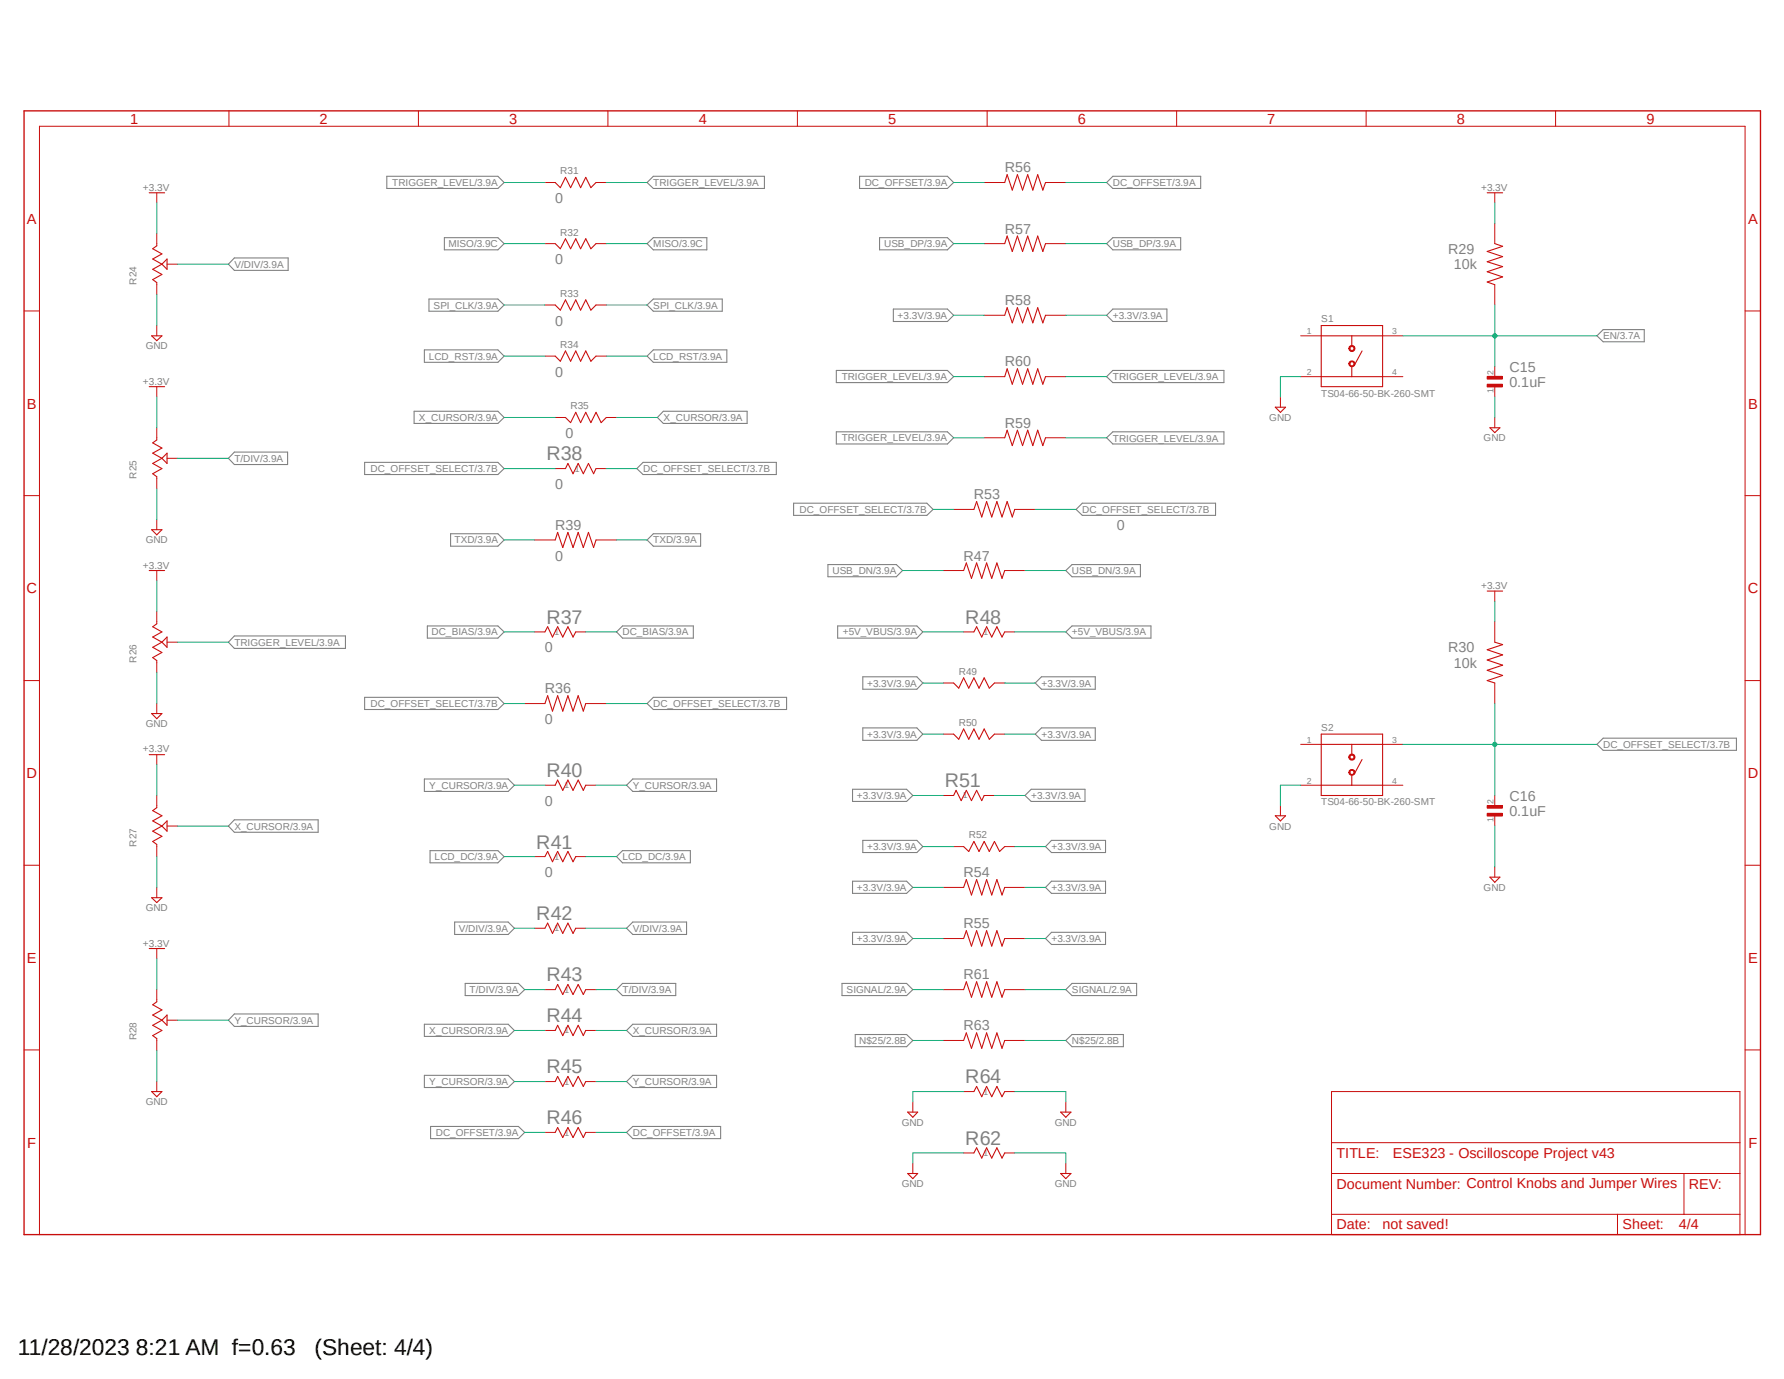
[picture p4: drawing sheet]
<svg xmlns="http://www.w3.org/2000/svg" width="279mm" height="216mm" viewBox="0 0 279 216" stroke-linecap="round" stroke-linejoin="round" font-family="sans-serif">
<path d="M3.4 17.1l272.6 176.6M276 17.1l-272.6 176.6" fill="none" stroke="#fff" stroke-width=".16"/>
<g fill="none" stroke="#808080" stroke-width=".17">
<path d="M60.6 27.6h17.4l1 1-1 .9h-17.4zM69.6 37.2h8.4l1 .9-1 1h-8.4zM101.3 38.1l1-.9h8.4v1.9h-8.4zM102.3 27.6h17.4v1.9h-17.4l-1-.9zM134.6 27.6h13.8l1 1-1 .9h-13.8zM137.8 37.2h10.6l1 .9-1 1h-10.6zM173.3 38.1l1-.9h10.6v1.9h-10.6zM174.3 27.6h13.7v1.9h-13.7l-1-.9zM36.7 40.4h8.4v1.9h-8.4l-.9-.9zM66.5 54.8h11.5l1 1-1 .9h-11.5zM67.2 46.8h10.8l1 1-1 .9h-10.8zM101.3 47.8l1-1h10.8v1.9h-10.8z"/>
<path d="M102.3 54.8h11.5v1.9h-11.5l-1-.9zM131 58h17.4l1 1-1 .9h-17.4zM139.9 48.4h8.5l1 1-1 .9h-8.5zM173.3 49.4l1-1h8.5v1.9h-8.5zM174.3 58h17.4v1.9h-17.4l-1-.9zM251.1 51.6h6.4v1.9h-6.4l-1-.9zM36.7 70.8h8.3v1.9h-8.3l-.9-.9zM57.1 72.4h20.9l1 1-1 .9h-20.9zM64.9 64.4h13.1l1 1-1 .9h-13.1zM99.7 73.4l1-1h20.9v1.9h-20.9zM103.9 64.4h13.1v1.9h-13.1l-.9-.9zM124.3 78.8h20.9l.9 1-.9 .9h-20.9z"/>
<path d="M131 67.6h17.4l1 .9-1 1h-17.4zM168.5 79.8l1-1h20.9v1.9h-20.9zM173.3 68.5l1-.9h17.4v1.9h-17.4zM36.7 99.6h17.4v1.9h-17.4l-.9-1zM66.9 98h11.1l1 .9-1 1h-11.1zM70.6 83.6h7.4l1 .9-1 1h-7.4zM96.6 98.9l.9-.9h11.1v1.9h-11.1zM101.3 84.5l1-.9h7.4v1.9h-7.4zM129.7 88.4h10.7l1 .9-1 1h-10.7zM131.2 98h12.4l.9 .9-.9 1h-12.4zM166.9 98.9l1-.9h12.4v1.9h-12.4zM166.9 89.3l1-.9h10.7v1.9h-10.7z"/>
<path d="M57.1 109.2h20.9l1 1-1 .9h-20.9zM101.3 110.2l1-1h20.9v1.9h-20.9zM135.1 106h8.5l.9 .9-.9 1h-8.5zM135.1 114h8.5l.9 .9-.9 1h-8.5zM162.1 106.9l1-.9h8.4v1.9h-8.4zM162.1 114.9l1-.9h8.4v1.9h-8.4zM251.1 115.6h20.8v1.9h-20.8l-1-1zM36.7 128.4h13.1v1.9h-13.1l-.9-1zM66.5 122h13.1l1 .9-1 1h-13.1zM67.4 133.2h10.6l1 .9-1 1h-10.6zM96.6 134.1l.9-.9h10.6v1.9h-10.6zM99.1 122h13.1v1.9h-13.1l-1-1z"/>
<path d="M133.5 123.6h8.5l1 .9-1 1h-8.5zM133.5 138h8.5l1 .9-1 1h-8.5zM135.1 131.6h8.5l.9 .9-.9 1h-8.5zM160.5 124.5l1-.9h8.4v1.9h-8.4zM164.7 131.6h8.4v1.9h-8.4l-1-1zM164.7 138h8.4v1.9h-8.4l-1-1zM36.7 158.7h13.1v2h-13.1l-.9-1zM71.2 144.4h8.4l1 .9-1 1h-8.4zM72.9 154h8.3l1 .9-1 1h-8.3zM97.5 154h8.3v1.9h-8.3l-.9-1zM99.1 144.4h8.4v1.9h-8.4l-1-1zM131.9 154h10.1l1 .9-1 1h-10.1z"/>
<path d="M133.5 146h8.5l1 .9-1 1h-8.5zM164.7 146h8.4v1.9h-8.4l-1-1zM167.9 154h10.1v1.9h-10.1l-1-1zM66.5 160.4h13.1l1 .9-1 1h-13.1zM66.5 168.4h13.1l1 .9-1 1h-13.1zM67.4 176.4h13.8l1 .9-1 1h-13.8zM98.1 161.3l1-.9h13.1v1.9h-13.1zM98.1 169.3l1-.9h13.1v1.9h-13.1zM98.1 177.3l1-.9h13.8v1.9h-13.8zM133.9 162h8.1l1 .9-1 1h-8.1zM166.9 162.9l1-.9h8v1.9h-8z"/>
</g>
<path d="M3.8 17.4h271.9v175.9h-271.9z" fill="none" stroke="#c90d0c" stroke-width=".21"/>
<g fill="none" stroke="#c90d0c" stroke-width=".16">
<path d="M35.9 17.4v2.4M65.5 17.4v2.4M95.2 17.4v2.4M124.9 17.4v2.4M154.6 17.4v2.4M184.3 17.4v2.4M214 17.4v2.4M243.6 17.4v2.4M24.6 30.2v1.5M24.6 36.6v1.9M3.8 48.7h2.4M24.6 44.2v1.9"/>
<path d="M24.6 51v1.6M26.2 41.4h1.6M273.3 48.7h2.4M3.8 77.6h2.4M24.6 60.5v1.6M24.6 67v1.9M24.6 74.6v1.9M26.2 71.8h1.6M273.3 77.6h2.4M24.6 81.4v1.5M24.6 89.3v1.6M24.6 95.8v1.9"/>
<path d="M3.8 106.6h2.4M24.6 103.4v1.9M24.6 110.2v1.5M24.6 118.2v1.5M26.2 100.5h1.6M273.3 106.6h2.4M3.8 135.5h2.4M24.6 124.5v1.9M24.6 132.2v1.9M24.6 138.9v1.6M26.2 129.3h1.6M273.3 135.5h2.4"/>
<path d="M24.6 148.5v1.6M24.6 154.9v1.9M26.2 159.7h1.6M3.8 164.4h2.4M24.6 162.6v1.9M24.6 169.3v1.6M208.5 170.9h64v22.4h-64zM208.5 178.9h64M273.3 164.4h2.4M6.2 193.3v-173.5h267.1v173.5M208.5 183.7h64M208.5 190.1h64"/>
<path d="M253.3 190.1v3.2M263.7 183.7v6.4"/>
</g>
<g fill="none" stroke="#c90d0c" stroke-width=".17">
<path d="M23.4 30.2h2.4M24.6 38.5l-.7 .4 1.5 .9-1.5 .8 1.5 .8M23.7 52.6h1.7l-.8 .7zM25.4 41.4l-1.5 .8 1.5 .8-1.5 .8 .7 .4M26.2 40.6v1.6l-.8-.8zM206.9 52.6h9.6M206.9 51h9.6v9.5h-9.6zM206.9 59h9.6M211.7 52.6v1.5M211.7 57.4v1.6M23.4 60.5h2.4M24.6 68.9l-.7 .4 1.5 .8-1.5 .9 1.5 .8"/>
<path d="M25.4 71.8l-1.5 .8 1.5 .8-1.5 .8 .7 .4M26.2 71v1.6l-.8-.8zM23.4 89.3h2.4M23.7 82.9h1.7l-.8 .8zM24.6 97.7l-.7 .4 1.5 .8-1.5 .8 1.5 .8M26.2 99.7v1.6l-.8-.8zM23.4 118.2h2.4M23.7 111.7h1.7l-.8 .8zM25.4 100.5l-1.5 .8 1.5 .9-1.5 .8 .7 .4M24.6 126.4l-.7 .5 1.5 .8-1.5 .8 1.5 .8M25.4 129.3l.8-.8v1.6zM25.4 129.3l-1.5 .8 1.5 .8-1.5 .8 .7 .5"/>
<path d="M23.4 148.5h2.4M23.7 140.5h1.7l-.8 .8zM24.6 156.8l-.7 .5 1.5 .8-1.5 .8 1.5 .8M25.4 159.7l.8-.8v1.6zM25.4 159.7l-1.5 .8 1.5 .8-1.5 .8 .7 .5M23.7 170.9h1.7l-.8 .8z"/>
</g>
<path d="M211.3 56.7l.3-.2h.3l.2 .2 .1 .2-.1 .3-.2 .2h-.3l-.3-.2-.1-.3h.2l.2-.3h.2l.2 .3v.2l-.4 .2-.2-.4h-.2z" fill-rule="evenodd" fill="#c90d0c"/>
<path d="M211.3 56.7l.3-.2h.3l.2 .2 .1 .2-.1 .3-.2 .2h-.3l-.3-.2-.1-.3h.2l.2-.3h.2l.2 .3v.2l-.4 .2-.2-.4h-.2z" fill="none" stroke="#c90d0c" stroke-width=".16"/>
<path d="M211.3 54.3l.3-.2h.3l.2 .2 .1 .3-.1 .2-.2 .2h-.3l-.3-.2-.1-.2h.2l.1-.2 .1-.1 .4 .1v.3l-.4 .2-.2-.3h-.2z" fill-rule="evenodd" fill="#c90d0c"/>
<path d="M203.7 52.6h3.2M203.7 59h3.2M211.3 54.3l.3-.2h.3l.2 .2 .1 .3-.1 .2-.2 .2h-.3l-.3-.2-.1-.2h.2l.1-.2 .1-.1 .4 .1v.3l-.4 .2-.2-.3h-.2zM216.5 52.6h3.2M216.5 59h3.2M232.9 58.9h2.4v.5h-2.4zM234.1 57.4v1.6M200.5 62.1v1.7M232.9 60.2h2.4v.4h-2.4zM234.1 60.5v1.6M234.1 65.4v1.6" fill="none" stroke="#c90d0c" stroke-width=".16"/>
<path d="M213.3 54.9l-1.2 2.2M199.7 63.8h1.6l-.8 .8zM233.3 67h1.6l-.8 .7zM206.9 114.9h9.6v9.6h-9.6zM206.9 116.5h9.6M211.7 116.5v1.7M206.9 122.9h9.6M211.7 121.3v1.6" fill="none" stroke="#c90d0c" stroke-width=".17"/>
<path d="M232.9 59.1h2.4M232.9 60.4h2.4" fill="none" stroke="#c90d0c" stroke-width=".42"/>
<path d="M211.3 120.6l.3-.1h.3l.2 .1 .1 .3-.1 .3-.2 .2h-.3l-.3-.2-.1-.3h.2l.2-.3 .4 .1v.2l-.2 .3h-.2l-.2-.3h-.2z" fill-rule="evenodd" fill="#c90d0c"/>
<path d="M211.3 120.6l.3-.1h.3l.2 .1 .1 .3-.1 .3-.2 .2h-.3l-.3-.2-.1-.3h.2l.2-.3 .4 .1v.2l-.2 .3h-.2l-.2-.3h-.2z" fill="none" stroke="#c90d0c" stroke-width=".16"/>
<path d="M211.3 118.2l.3-.1h.3l.2 .1 .1 .3-.1 .3-.2 .2h-.3l-.3-.2-.1-.3h.2l.2-.3h.2l.2 .3-.2 .3h-.2l-.2-.3h-.2z" fill-rule="evenodd" fill="#c90d0c"/>
<g fill="none" stroke="#c90d0c" stroke-width=".16">
<path d="M85.3 28.6h1.7M85.3 38.1h1.7M93.3 28.6h1.7M93.3 38.1h1.7M154.1 28.6h3.3M154.1 38.1h3.3M163.7 28.6h3.2M163.7 38.1h3.2M234.1 30.2v1.5M234.1 35v3.1M85.3 47.8h1.7M85.3 55.8h1.7"/>
<path d="M93.3 47.8h1.7M93.3 55.8h1.7M154.1 49.4h3.3M154.1 59h3.3M163.7 49.4h3.2M163.7 59h3.2M234.1 44.6v3.2M87 65.4h1.6M87 73.4h1.6M93.3 73.4h1.7M95 65.4h1.6M149.4 79.8h3.1"/>
<path d="M154.1 68.5h3.3M158.9 79.8h3.2M163.7 68.5h3.2M83.7 84.5h3.3M83.7 98.9h1.6M90.2 98.9h1.5M93.3 84.5h3.3M147.7 89.3h3.2M150.9 98.9h1.6M157.4 98.9h1.5M157.4 89.3h3.1M234.1 92.5v1.6"/>
<path d="M234.1 97.3v3.2M82.2 110.2h3.1M91.7 110.2h3.3M147.7 106.9h1.7M147.7 114.9h1.7M155.7 106.9h1.7M155.7 114.9h1.7M203.7 116.5h3.2M211.3 118.2l.3-.1h.3l.2 .1 .1 .3-.1 .3-.2 .2h-.3l-.3-.2-.1-.3h.2l.2-.3h.2l.2 .3-.2 .3h-.2l-.2-.3h-.2zM216.5 116.5h3.2M234.1 106.9v3.3M83.7 134.1h1.6"/>
<path d="M85.3 122.9h1.7M90.2 134.1h1.5M91.7 122.9h1.6M147.7 124.5h1.7M147.7 138.9h3.2M149.4 132.5h1.5M154.1 124.5h1.6M157.4 132.5h1.5M157.4 138.9h3.1M200.5 126.1v1.6M203.7 122.9h3.2M216.5 122.9h3.2"/>
<path d="M232.9 127.3h2.4v.5h-2.4zM232.9 126.1h2.4v.4h-2.4zM234.1 124.5v1.6M234.1 127.7v1.6M234.1 135.7v1.6M83.7 145.3h1.6M85.3 154.9h1.7M90.2 145.3h1.5M91.7 154.9h1.6M147.7 154.9h3.2M147.7 146.9h3.2M157.4 154.9h3.1"/>
<path d="M157.4 146.9h3.1M85.3 161.3h1.7M85.3 169.3h1.7M85.3 177.3h1.7M91.7 161.3h1.6M91.7 169.3h1.6M91.7 177.3h1.6M143 172.5v1.6M147.7 162.9h3.2M150.9 170.9h1.6M157.4 162.9h3.1M157.4 170.9h1.5"/>
<path d="M166.9 172.5v1.6M143 182.1v1.6M150.9 180.5h1.6M157.4 180.5h1.5M166.9 182.1v1.6"/>
</g>
<g fill="none" stroke="#c90d0c" stroke-width=".17">
<path d="M87 28.6l.8 .8 .8-1.6 .8 1.6 .8-1.6 .7 1.6 .8-1.6 .8 1.6 .8-.8M87 38.1l.8 .8 .8-1.5 .8 1.5 .8-1.5 .7 1.5 .8-1.5 .8 1.5 .8-.8M157.4 28.6l.3-1.3 .8 2.5 .8-2.5 .8 2.5 .9-2.5 .8 2.5 .7-2.5 .8 2.5 .4-1.2M157.4 38.1l.3-1.1 .8 2.4 .8-2.4 .8 2.4 .9-2.4 .8 2.4 .7-2.4 .8 2.4 .4-1.3M232.9 30.2h2.4M234.1 38.1l1.2 .5-2.4 .8 2.4 .8-2.4 .8 2.4 .7-2.4 .8 2.4 .8-2.4 .9 1.2 .4M87 47.8l.8 .8 .8-1.7 .8 1.7 .8-1.7 .7 1.7 .8-1.7 .8 1.7 .8-.8M87 55.8l.8 .8 .8-1.7 .8 1.7 .8-1.7 .7 1.7 .8-1.7 .8 1.7 .8-.8M157.4 49.4l.3-1.2 .8 2.3 .8-2.3 .8 2.3 .9-2.3 .8 2.3 .7-2.3 .8 2.3 .4-1.1M157.4 59l.3-1.3 .8 2.5 .8-2.5 .8 2.5 .9-2.5 .8 2.5 .7-2.5 .8 2.5 .4-1.2M88.6 65.4l.8 .8 .8-1.6 .7 1.6 .8-1.6 .8 1.6 .8-1.6 .8 1.6 .9-.8M88.6 73.4l.3-.8 .8 1.6 .9-1.6 .8 1.6 .8-1.6 .8 1.6 .3-.8"/>
<path d="M152.5 79.8l.5-1.3 .8 2.4 .7-2.4 .8 2.4 .8-2.4 .8 2.4 .8-2.4 .8 2.4 .4-1.1M157.4 68.5l.3-1.1 .8 2.4 .8-2.4 .8 2.4 .9-2.4 .8 2.4 .7-2.4 .8 2.4 .4-1.3M85.3 98.9l.5-.8 .7 1.6 .8-1.6 .8 1.6 .8-1.6 .8 1.6 .5-.8M87 84.5l.3-1.1 .8 2.3 .8-2.3 .8 2.3 .9-2.3 .8 2.3 .8-2.3 .8 2.3 .3-1.2M150.9 89.3l.4-1.2 .8 2.5 .9-2.5 .8 2.5 .7-2.5 .8 2.5 .8-2.5 .8 2.5 .5-1.3M152.5 98.9l.5-.8 .8 1.6 .7-1.6 .8 1.6 .8-1.6 .8 1.6 .5-.8M232.9 92.5h2.4M85.3 110.2l.5-1.3 .7 2.4 .8-2.4 .8 2.4 .8-2.4 .8 2.4 .9-2.4 .8 2.4 .3-1.1M149.4 106.9l.8 .8 .7-1.6 .8 1.6 .8-1.6 .8 1.6 .8-1.6 .8 1.6 .8-.8M149.4 114.9l.8 .8 .7-1.6 .8 1.6 .8-1.6 .8 1.6 .8-1.6 .8 1.6 .8-.8M213.3 118.9l-1.2 2.2M234.1 100.5l1.2 .4-2.4 .8 2.4 .8-2.4 .8 2.4 .8-2.4 .8 2.4 .8-2.4 .9 1.2 .3"/>
<path d="M85.3 134.1l.5-.8 .7 1.6 .8-1.6 .8 1.6 .8-1.6 .8 1.6 .5-.8M87 122.9l.3-.8 .8 1.6 .8-1.6 .8 1.6 .9-1.6 .8 1.6 .3-.8M149.4 124.5l.3-.8 .8 1.6 .8-1.6 .8 1.6 .9-1.6 .8 1.6 .3-.8M150.9 132.5l.8 .8 .8-1.6 .8 1.6 .8-1.6 .8 1.6 .8-1.6 .8 1.6 .9-.8M150.9 138.9l.4-1.2 .8 2.4 .9-2.4 .8 2.4 .7-2.4 .8 2.4 .8-2.4 .8 2.4 .5-1.2M199.7 127.7h1.6l-.8 .8zM233.3 137.3h1.6l-.8 .8zM85.3 145.3l.5-.8 .7 1.6 .8-1.6 .8 1.6 .8-1.6 .8 1.6 .5-.8M87 154.9l.3-.8 .8 1.6 .8-1.6 .8 1.6 .9-1.6 .8 1.6 .3-.8M150.9 146.9l.4-1.2 .8 2.4 .9-2.4 .8 2.4 .7-2.4 .8 2.4 .8-2.4 .8 2.4 .5-1.2M150.9 154.9l.4-1.2 .8 2.4 .9-2.4 .8 2.4 .7-2.4 .8 2.4 .8-2.4 .8 2.4 .5-1.2M87 161.3l.3-.8 .8 1.6 .8-1.6 .8 1.6 .9-1.6 .8 1.6 .3-.8"/>
<path d="M87 169.3l.3-.8 .8 1.6 .8-1.6 .8 1.6 .9-1.6 .8 1.6 .3-.8M87 177.3l.3-.8 .8 1.6 .8-1.6 .8 1.6 .9-1.6 .8 1.6 .3-.8M142.2 174.1h1.5l-.7 .8zM150.9 162.9l.4-1.2 .8 2.4 .9-2.4 .8 2.4 .7-2.4 .8 2.4 .8-2.4 .8 2.4 .5-1.2M152.5 170.9l.5-.8 .8 1.6 .7-1.6 .8 1.6 .8-1.6 .8 1.6 .5-.8M166.1 174.1h1.6l-.8 .8zM142.2 183.7h1.5l-.7 .8zM152.5 180.5l.5-.8 .8 1.6 .7-1.6 .8 1.6 .8-1.6 .8 1.6 .5-.8M166.1 183.7h1.6l-.8 .8z"/>
</g>
<path d="M232.9 127.6h2.4M232.9 126.3h2.4" fill="none" stroke="#c90d0c" stroke-width=".42"/>
<g fill="none" stroke="#0dab76" stroke-width=".16">
<path d="M24.6 31.7v4.9M79 28.6h6.3M95 28.6h6.3M234.1 31.7v3.3M24.6 46.1v4.9M27.8 41.4h8M149.4 49.4h4.7M149.4 59h4.7M166.9 49.4h6.4M166.9 59h6.4M203.7 59h-3.2v3.1M219.7 52.6h30.4"/>
<path d="M234.1 47.8v9.6M24.6 62.1v4.9M24.6 76.5v4.9M27.8 71.8h8M79 65.4h8M96.6 65.4h6.4M149.4 68.5h4.7M166.9 68.5h6.4M234.1 62.1v3.3M24.6 90.9v4.9M234.1 94.1v3.2M24.6 105.3v4.9"/>
<path d="M24.6 119.7v4.8M27.8 100.5h8M144.5 106.9h3.2M144.5 114.9h3.2M157.4 106.9h4.7M157.4 114.9h4.7M24.6 134.1v4.8M27.8 129.3h8M80.6 122.9h4.7M93.3 122.9h4.8M143 124.5h4.7M143 138.9h4.7"/>
<path d="M144.5 132.5h4.9M155.7 124.5h4.8M158.9 132.5h4.8M160.5 138.9h3.2M203.7 122.9h-3.2v3.2M234.1 129.3v6.4M24.6 150.1v4.8M27.8 159.7h8M80.6 145.3h3.1M82.2 154.9h3.1M91.7 145.3h6.4M93.3 154.9h3.3"/>
<path d="M143 146.9h4.7M160.5 146.9h3.2M24.6 164.5v4.8M80.6 161.3h4.7M80.6 169.3h4.7M93.3 161.3h4.8M93.3 169.3h4.8M150.9 170.9h-7.9v1.6M158.9 170.9h8v1.6M150.9 180.5h-7.9v1.6M158.9 180.5h8v1.6"/>
</g>
<circle cx="234.1" cy="52.6" r=".33" fill="#0dab76"/>
<g fill="none" stroke="#0dab76" stroke-width=".16">
<path d="M219.7 116.5h30.4M234.1 116.5v8"/>
<circle cx="234.1" cy="52.6" r=".33"/>
</g>
<circle cx="234.1" cy="116.5" r=".33" fill="#0dab76"/>
<g fill="none" stroke="#0dab76" stroke-width=".16">
<path d="M79 38.1h6.3M95 38.1h6.3M96.6 28.6h1.5M149.4 28.6h4.7M149.4 38.1h4.7M166.9 28.6h6.4M166.9 38.1h6.4M79 47.8h6.3M79 55.8h6.3M95 47.8h6.3M95 55.8h6.3M79 73.4h8"/>
<path d="M95 73.4h4.7M146.1 79.8h3.3M162.1 79.8h6.4M79 84.5h4.7M79 98.9h4.7M91.7 98.9h4.9M96.6 84.5h4.7M141.4 89.3h6.3M144.5 98.9h6.4M158.9 98.9h8M160.5 89.3h6.4M79 110.2h3.2"/>
<path d="M95 110.2h6.3M234.1 110.2v6.3M79 134.1h4.7M91.7 134.1h4.9M143 154.9h4.7M160.5 154.9h6.4M82.2 177.3h3.1M93.3 177.3h4.8M143 162.9h4.7M160.5 162.9h6.4"/>
<circle cx="234.1" cy="116.5" r=".33"/>
</g>
<g font-size="3.6">
<text x="2.8" y="212.1">11/28/2023 8:21 AM f=0.63</text>
<text x="49.3" y="212.1">(Sheet: 4/4)</text>
</g>
<g font-size="3.1" fill="#808080">
<text x="85.6" y="72.1">R38</text>
<text x="85.6" y="97.6">R37</text>
<text x="151.2" y="97.6">R48</text>
<text x="85.6" y="121.6">R40</text>
<text x="148" y="123.2">R51</text>
<text x="84" y="132.8">R41</text>
<text x="84" y="144">R42</text>
<text x="85.6" y="153.6">R43</text>
<text x="85.6" y="160">R44</text>
<text x="85.6" y="168">R45</text>
<text x="151.2" y="169.6">R64</text>
<text x="85.6" y="176">R46</text>
<text x="151.2" y="179.2">R62</text>
</g>
<g font-size="2.3" fill="#c90d0c">
<text x="20.4" y="19.4">1</text>
<text x="50" y="19.4">2</text>
<text x="79.8" y="19.4">3</text>
<text x="109.4" y="19.4">4</text>
<text x="139.1" y="19.4">5</text>
<text x="168.8" y="19.4">6</text>
<text x="198.5" y="19.4">7</text>
<text x="228.2" y="19.4">8</text>
<text x="257.8" y="19.4">9</text>
<text x="4.2" y="35.1">A</text>
<text x="273.8" y="35.1">A</text>
<text x="4.2" y="64">B</text>
<text x="273.8" y="64">B</text>
<text x="4.1" y="92.9">C</text>
<text x="273.7" y="92.9">C</text>
<text x="4.1" y="121.8">D</text>
<text x="273.7" y="121.8">D</text>
<text x="4.2" y="150.7">E</text>
<text x="273.8" y="150.7">E</text>
<text x="4.3" y="179.7">F</text>
<text x="273.9" y="179.7">F</text>
</g>
<g font-size="2.2" fill="#808080">
<text x="157.4" y="27">R56</text>
<text x="87" y="31.7">0</text>
<text x="87" y="41.4">0</text>
<text x="157.4" y="36.6">R57</text>
<text x="226.8" y="39.8">R29</text>
<text x="157.4" y="47.8">R58</text>
<text x="227.7" y="42.2">10k</text>
<text x="87" y="51">0</text>
<text x="87" y="59">0</text>
<text x="157.4" y="57.4">R60</text>
<text x="236.4" y="58.2">C15</text>
<text x="236.4" y="60.6">0.1uF</text>
<text x="88.6" y="68.5">0</text>
<text x="157.4" y="67">R59</text>
<text x="87" y="76.5">0</text>
<text x="87" y="82.9">R39</text>
<text x="152.5" y="78.1">R53</text>
<text x="174.9" y="82.9">0</text>
<text x="87" y="87.8">0</text>
<text x="150.9" y="87.8">R47</text>
<text x="85.3" y="102.2">0</text>
<text x="226.8" y="102.2">R30</text>
<text x="227.7" y="104.5">10k</text>
<text x="85.3" y="113.3">0</text>
<text x="85.3" y="108.5">R36</text>
<text x="236.4" y="125.4">C16</text>
<text x="85.3" y="126.2">0</text>
<text x="236.4" y="127.8">0.1uF</text>
<text x="85.3" y="137.3">0</text>
<text x="150.9" y="137.3">R54</text>
<text x="150.9" y="145.3">R55</text>
<text x="150.9" y="153.3">R61</text>
<text x="150.9" y="161.3">R63</text>
</g>
<g font-size="2.2" fill="#c90d0c">
<text x="209.3" y="181.3">TITLE:</text>
<text x="218.1" y="181.3">ESE323 - Oscilloscope Project v43</text>
<text x="209.3" y="186.1">Document Number: Control Knobs and Jumper Wires</text>
<text x="264.5" y="186.1">REV:</text>
<text x="209.3" y="192.5">Date:</text>
<text x="216.5" y="192.5">not saved!</text>
<text x="254.1" y="192.5">Sheet:</text>
<text x="262.9" y="192.5">4/4</text>
</g>
<g font-size="1.6" fill="#808080">
<text x="22.4" y="29.8">+3.3V</text>
<text x="61.4" y="29.1">TRIGGER_LEVEL/3.9A</text>
<text x="87.8" y="27.3">R31</text>
<text x="102.3" y="29.1">TRIGGER_LEVEL/3.9A</text>
<text x="135.4" y="29.1">DC_OFFSET/3.9A</text>
<text x="174.3" y="29.1">DC_OFFSET/3.9A</text>
<text x="232" y="29.8">+3.3V</text>
<text x="36.7" y="41.9">V/DIV/3.9A</text>
<text x="70.2" y="38.7">MISO/3.9C</text>
<text x="87.8" y="36.9">R32</text>
<text x="102.3" y="38.7">MISO/3.9C</text>
<text x="138.5" y="38.7">USB_DP/3.9A</text>
<text x="174.3" y="38.7">USB_DP/3.9A</text>
<text x="21.4" y="44.6" transform="rotate(-90 21.4 44.6)">R24</text>
<text x="87.8" y="46.5">R33</text>
<text x="67.9" y="48.3">SPI_CLK/3.9A</text>
<text x="102.3" y="48.3">SPI_CLK/3.9A</text>
<text x="140.6" y="49.9">+3.3V/3.9A</text>
<text x="174.3" y="49.9">+3.3V/3.9A</text>
<text x="206.9" y="50.5">S1</text>
<text x="251.1" y="53.1">EN/3.7A</text>
<text x="22.8" y="54.7">GND</text>
<text x="67.2" y="56.3">LCD_RST/3.9A</text>
<text x="87.8" y="54.5">R34</text>
<text x="102.3" y="56.3">LCD_RST/3.9A</text>
<text x="131.8" y="59.5">TRIGGER_LEVEL/3.9A</text>
<text x="174.3" y="59.5">TRIGGER_LEVEL/3.9A</text>
<text x="22.4" y="60.2">+3.3V</text>
<text x="65.6" y="65.9">X_CURSOR/3.9A</text>
<text x="89.4" y="64.1">R35</text>
<text x="103.9" y="65.9">X_CURSOR/3.9A</text>
<text x="198.8" y="65.9">GND</text>
<text x="206.9" y="62.1">TS04-66-50-BK-260-SMT</text>
<text x="131.8" y="69.1">TRIGGER_LEVEL/3.9A</text>
<text x="174.3" y="69.1">TRIGGER_LEVEL/3.9A</text>
<text x="232.4" y="69.1">GND</text>
<text x="21.4" y="74.9" transform="rotate(-90 21.4 74.9)">R25</text>
<text x="36.7" y="72.3">T/DIV/3.9A</text>
<text x="58" y="73.9">DC_OFFSET_SELECT/3.7B</text>
<text x="100.7" y="73.9">DC_OFFSET_SELECT/3.7B</text>
<text x="125.2" y="80.3">DC_OFFSET_SELECT/3.7B</text>
<text x="169.5" y="80.3">DC_OFFSET_SELECT/3.7B</text>
<text x="22.4" y="89">+3.3V</text>
<text x="22.8" y="85.1">GND</text>
<text x="71.2" y="85.1">TXD/3.9A</text>
<text x="102.3" y="85.1">TXD/3.9A</text>
<text x="130.4" y="89.9">USB_DN/3.9A</text>
<text x="167.9" y="89.9">USB_DN/3.9A</text>
<text x="232" y="92.2">+3.3V</text>
<text x="36.7" y="101.1">TRIGGER_LEVEL/3.9A</text>
<text x="67.6" y="99.5">DC_BIAS/3.9A</text>
<text x="97.5" y="99.5">DC_BIAS/3.9A</text>
<text x="132" y="99.5">+5V_VBUS/3.9A</text>
<text x="167.9" y="99.5">+5V_VBUS/3.9A</text>
<text x="21.4" y="103.8" transform="rotate(-90 21.4 103.8)">R26</text>
<text x="135.8" y="107.5">+3.3V/3.9A</text>
<text x="150.2" y="105.7">R49</text>
<text x="163.1" y="107.5">+3.3V/3.9A</text>
<text x="22.8" y="113.9">GND</text>
<text x="58" y="110.7">DC_OFFSET_SELECT/3.7B</text>
<text x="102.3" y="110.7">DC_OFFSET_SELECT/3.7B</text>
<text x="150.2" y="113.7">R50</text>
<text x="22.4" y="117.8">+3.3V</text>
<text x="135.8" y="115.5">+3.3V/3.9A</text>
<text x="163.1" y="115.5">+3.3V/3.9A</text>
<text x="206.9" y="114.5">S2</text>
<text x="251.1" y="117.1">DC_OFFSET_SELECT/3.7B</text>
<text x="67.2" y="123.5">Y_CURSOR/3.9A</text>
<text x="99.1" y="123.5">Y_CURSOR/3.9A</text>
<text x="134.2" y="125.1">+3.3V/3.9A</text>
<text x="161.5" y="125.1">+3.3V/3.9A</text>
<text x="36.7" y="129.9">X_CURSOR/3.9A</text>
<text x="151.7" y="131.3">R52</text>
<text x="198.8" y="129.9">GND</text>
<text x="206.9" y="126.1">TS04-66-50-BK-260-SMT</text>
<text x="21.4" y="132.5" transform="rotate(-90 21.4 132.5)">R27</text>
<text x="68.1" y="134.7">LCD_DC/3.9A</text>
<text x="97.5" y="134.7">LCD_DC/3.9A</text>
<text x="135.8" y="133.1">+3.3V/3.9A</text>
<text x="164.7" y="133.1">+3.3V/3.9A</text>
<text x="22.8" y="142.7">GND</text>
<text x="134.2" y="139.5">+3.3V/3.9A</text>
<text x="164.7" y="139.5">+3.3V/3.9A</text>
<text x="232.4" y="139.5">GND</text>
<text x="22.4" y="148.2">+3.3V</text>
<text x="71.8" y="145.9">V/DIV/3.9A</text>
<text x="99.1" y="145.9">V/DIV/3.9A</text>
<text x="134.2" y="147.4">+3.3V/3.9A</text>
<text x="164.7" y="147.5">+3.3V/3.9A</text>
<text x="73.5" y="155.4">T/DIV/3.9A</text>
<text x="97.5" y="155.5">T/DIV/3.9A</text>
<text x="132.6" y="155.4">SIGNAL/2.9A</text>
<text x="167.9" y="155.5">SIGNAL/2.9A</text>
<text x="36.7" y="160.3">Y_CURSOR/3.9A</text>
<text x="67.2" y="161.8">X_CURSOR/3.9A</text>
<text x="99.1" y="161.9">X_CURSOR/3.9A</text>
<text x="21.4" y="162.9" transform="rotate(-90 21.4 162.9)">R28</text>
<text x="134.6" y="163.4">N$25/2.8B</text>
<text x="167.9" y="163.5">N$25/2.8B</text>
<text x="22.8" y="173.1">GND</text>
<text x="67.2" y="169.8">Y_CURSOR/3.9A</text>
<text x="99.1" y="169.9">Y_CURSOR/3.9A</text>
<text x="68.2" y="177.8">DC_OFFSET/3.9A</text>
<text x="99.1" y="177.9">DC_OFFSET/3.9A</text>
<text x="141.2" y="176.3">GND</text>
<text x="165.2" y="176.3">GND</text>
<text x="141.2" y="185.8">GND</text>
<text x="165.2" y="185.8">GND</text>
</g>
<g font-size="1.4" fill="#808080">
<text x="204.7" y="52.3">1</text>
<text x="218" y="52.3">3</text>
<text x="204.7" y="58.7">2</text>
<text x="218" y="58.7">4</text>
<text x="233.9" y="58.7" transform="rotate(-90 233.9 58.7)">2</text>
<text x="233.9" y="61.6" transform="rotate(-90 233.9 61.6)">1</text>
<text x="90" y="73.8">1</text>
<text x="86.8" y="99.4">1</text>
<text x="154" y="99.4">1</text>
<text x="204.7" y="116.3">1</text>
<text x="218" y="116.3">3</text>
<text x="88.4" y="123.4">1</text>
<text x="150.8" y="125">1</text>
<text x="204.7" y="122.7">2</text>
<text x="218" y="122.7">4</text>
<text x="233.9" y="125.9" transform="rotate(-90 233.9 125.9)">2</text>
<text x="233.9" y="128.7" transform="rotate(-90 233.9 128.7)">1</text>
<text x="86.8" y="134.6">1</text>
<text x="86.8" y="145.8">1</text>
<text x="88.4" y="155.4">1</text>
<text x="88.4" y="161.8">1</text>
<text x="88.4" y="169.8">1</text>
<text x="154" y="171.4">1</text>
<text x="88.4" y="177.8">1</text>
<text x="154" y="181">1</text>
</g>
</svg>
